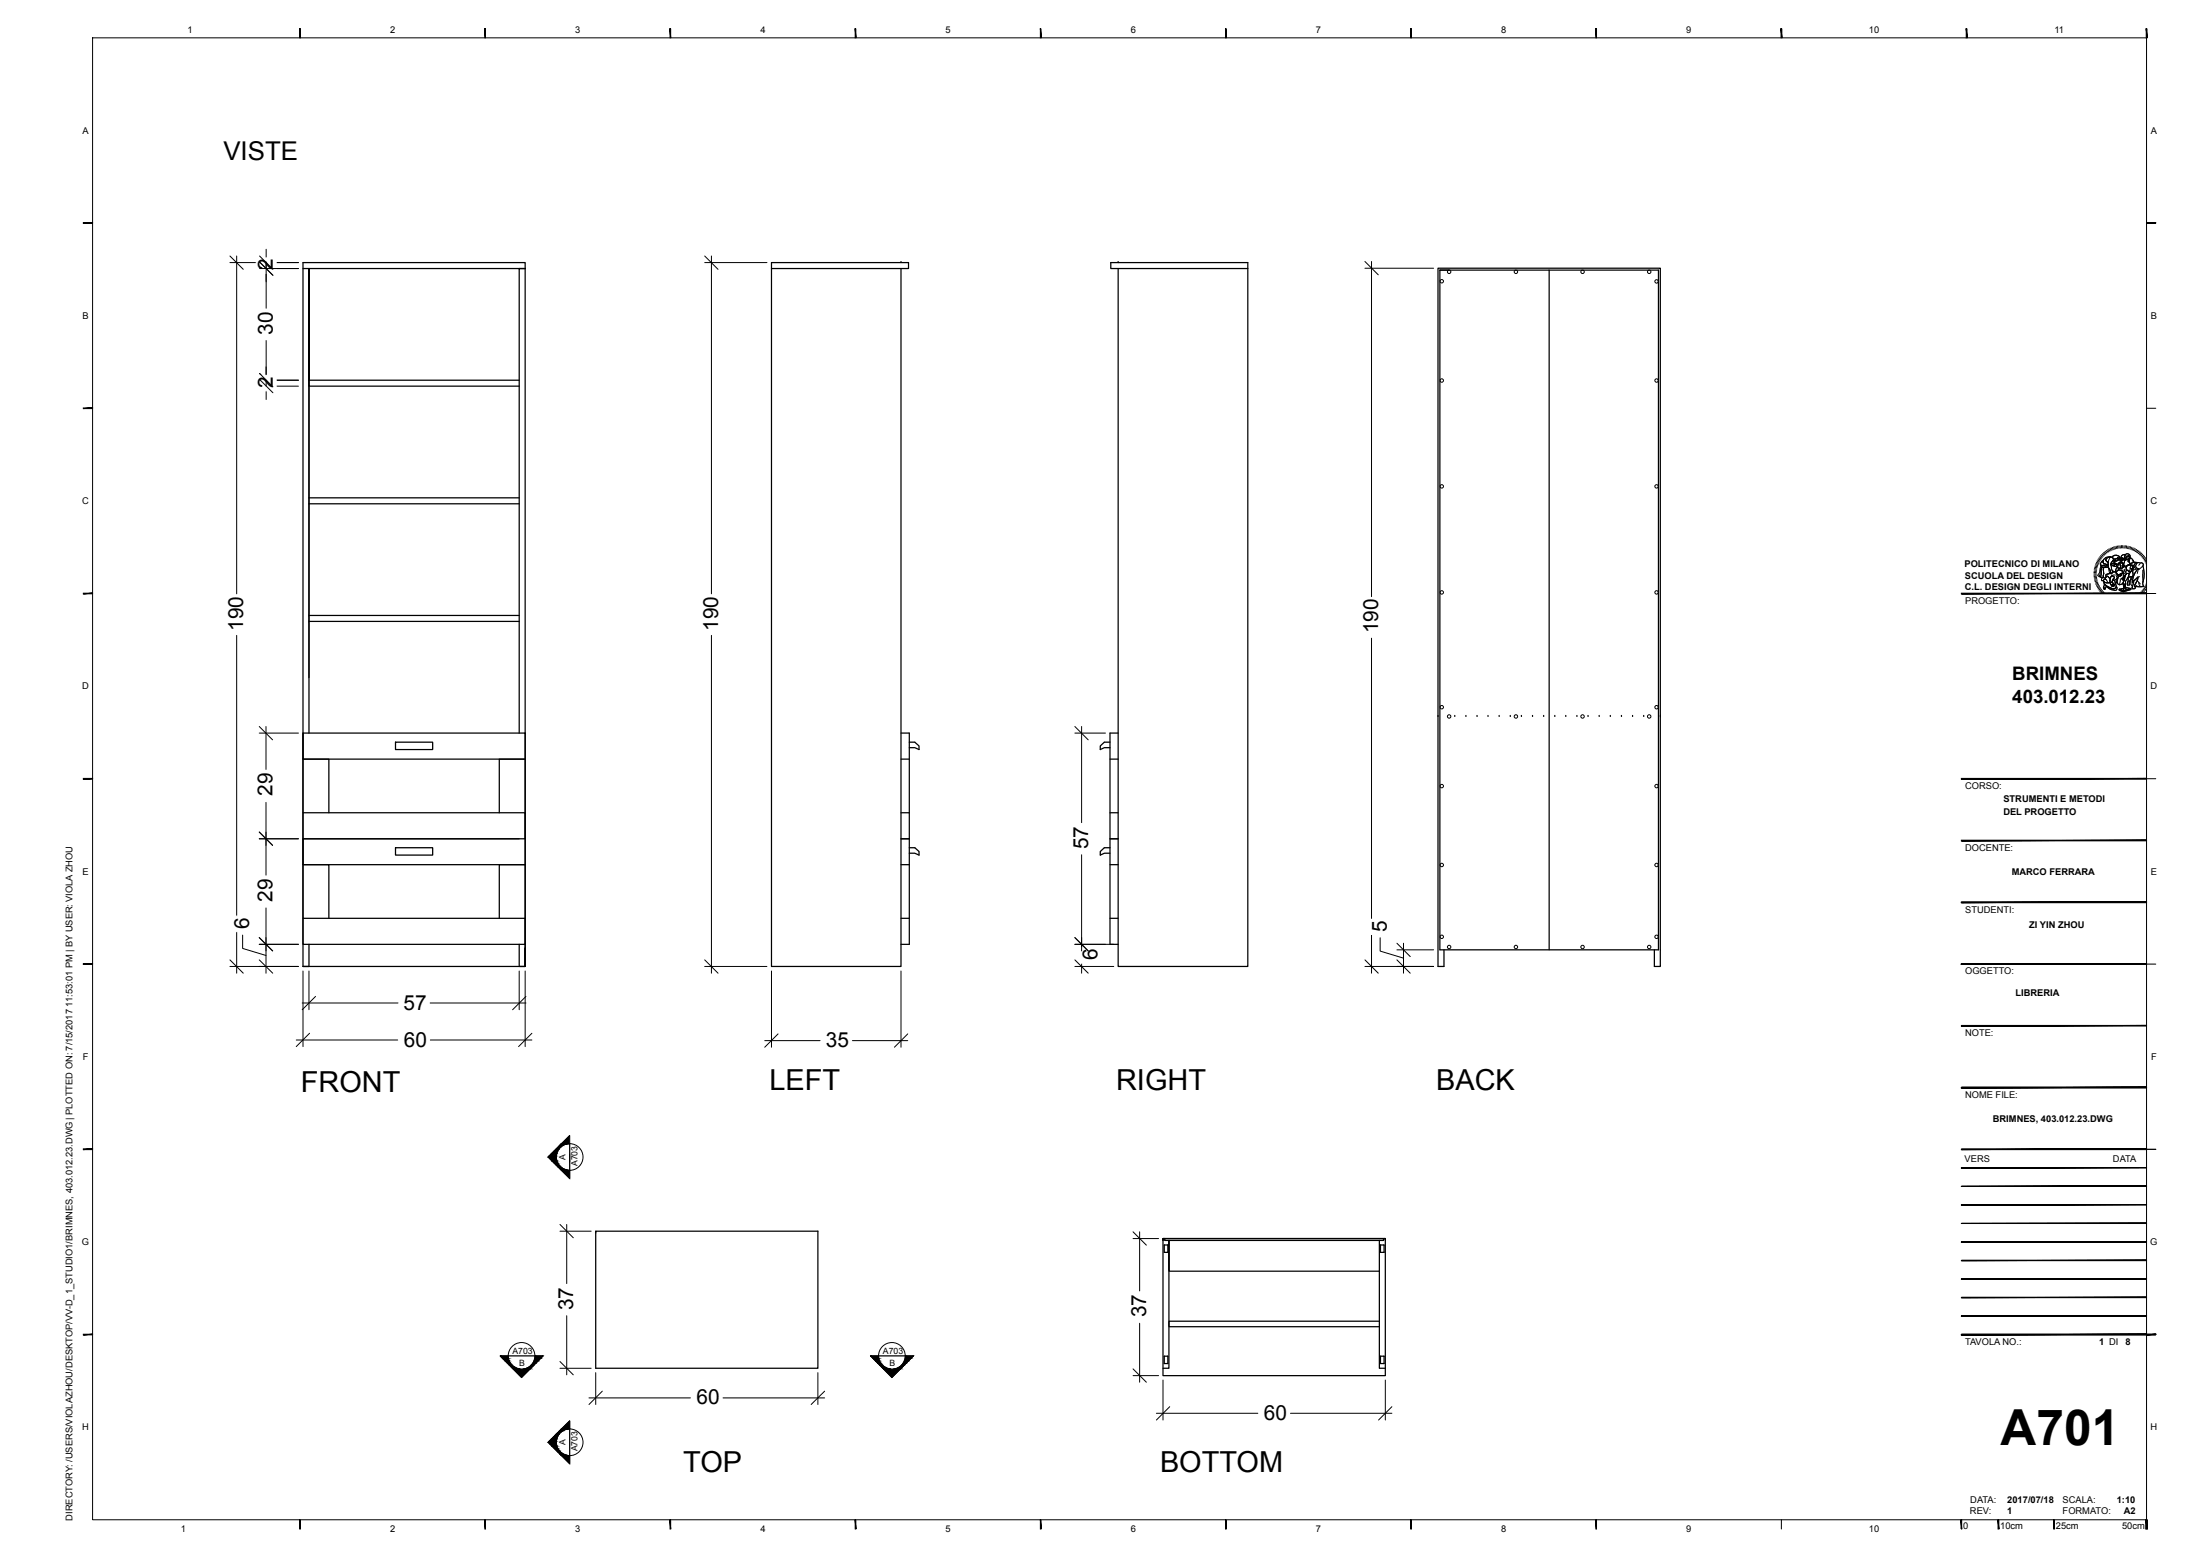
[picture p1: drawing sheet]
<svg xmlns="http://www.w3.org/2000/svg" width="594mm" height="420mm" viewBox="0 0 594 420" stroke-linecap="round" stroke-linejoin="round" font-family="sans-serif">
<g fill="none" stroke="#000" stroke-width=".34">
<path d="M81.8 70.9h60v190h-60zM81.8 72.5h60h-1.6v125.4M83.4 72.5v125.4M208.3 72.5h37v-1.6h-37v190h35v-188.4M301.9 72.5v188.4h35v-190h-37v1.6h37M388.8 72.9h59v183.5h-59zM418.3 72.9v183.5M83.4 102.6v1.6h56.8M140.2 102.6h-56.8v-30.1v110.4M83.4 134.4h56.8M83.4 136h56.8M83.4 166.1h56.8"/>
<path d="M83.4 167.7h56.8M81.8 197.9h60v28.5h-60zM81.8 197.9v7h60h-7v14.5M243.3 197.9h2.2v57h-2.2M301.9 197.9h-2.2v57h2.2M81.8 219.4h60v35.5h-60v-28.5h58.4M81.8 204.9h7v14.5M106.8 200.3h10v2h-10zM243.3 219.4h2.2M243.3 204.9h2.2M245.5 200.3h1.5l1.1 1v1l-1.1-.5h-1.5M299.7 200.3h-1.5l-1.1 1v1l1.1-.5h1.5"/>
<path d="M299.7 219.4h2.2M299.7 204.9h2.2M81.8 226.4v7h60h-7v14.5M81.8 233.4h7v14.5M106.8 228.8h10v2h-10zM243.3 226.4h2.2M243.3 233.4h2.2M245.5 228.8h1.5l1.1 1v1l-1.1-.5h-1.5M299.7 228.8h-1.5l-1.1 1v1l1.1-.5h1.5M299.7 226.4h2.2M299.7 233.4h2.2M81.8 247.9h60v13v-5"/>
<path d="M83.4 254.9v6M140.2 254.9v6M243.3 247.9h2.2M299.7 247.9h2.2M389.9 256.4v4.5h-1.6v-188.5h60v188.5h-1.6v-4.5M153.8 308.7v7.2M160.8 332.3h60v37h-60zM160.8 332.3v.5M314 334.3h60v37h-60zM314.4 336.1h.9v1.9h-.9zM315.3 336.1h.1M315.6 334.8v34.5h-1.6"/>
<path d="M315.6 334.8v8.3h56.8M315.6 334.8v8M372.4 334.8v34.5h1.6M372.7 336.1l.1 1.9h.9v-1.9M372.8 336.1h.1M372.8 336.1h.9M373.7 336.1h.1M374 334.3h-.5v.5h-59v-.5h-.5v.5v-.5h60v.5M372.4 356.6h-56.8v1.5h56.8M137.2 366h7.3M237.2 366h7.3M314.4 366.1h.9v1.9h-.9z"/>
<path d="M372.7 366.1h1v1.9h-1zM153.8 385.7v7.2"/>
</g>
<g fill="#000">
<circle cx="243.3" cy="70.9" r=".17"/>
<circle cx="301.9" cy="70.9" r=".17"/>
<circle cx="388.3" cy="193.4" r=".17"/>
<circle cx="392.8" cy="193.4" r=".17"/>
<circle cx="395.8" cy="193.4" r=".17"/>
<circle cx="398.8" cy="193.4" r=".17"/>
<circle cx="401.8" cy="193.4" r=".17"/>
<circle cx="404.8" cy="193.4" r=".17"/>
<circle cx="407.8" cy="193.4" r=".17"/>
<circle cx="410.8" cy="193.4" r=".17"/>
<circle cx="413.8" cy="193.4" r=".17"/>
<circle cx="416.8" cy="193.4" r=".17"/>
<circle cx="419.8" cy="193.4" r=".17"/>
<circle cx="422.8" cy="193.4" r=".17"/>
<circle cx="425.8" cy="193.4" r=".17"/>
<circle cx="428.8" cy="193.4" r=".17"/>
<circle cx="431.8" cy="193.4" r=".17"/>
<circle cx="434.8" cy="193.4" r=".17"/>
<circle cx="437.8" cy="193.4" r=".17"/>
<circle cx="440.8" cy="193.4" r=".17"/>
<circle cx="443.8" cy="193.4" r=".17"/>
<circle cx="448.3" cy="193.4" r=".17"/>
</g>
<g fill="none" stroke="#000" stroke-width=".27">
<path d="M25 10.2h554.6v400h-554.6zM62.1 70.9h18.5M62.1 69.1l3.6 3.6M63.9 69.1v91.2M70.1 72.5h10.5M70.1 69.1l3.6 3.6M70.1 70.7l3.6 3.6M71.9 67.3v15.9M190.3 70.9h16.8M190.3 69.1l3.6 3.6M192.1 69.1v91.2M368.5 72.4h18.6"/>
<path d="M368.5 70.6l3.6 3.6M370.3 70.6v90.4M71.9 91.9v15.9M70.1 102.6h10.5M70.1 100.8l3.6 3.6M70.1 104.2h10.5M70.1 102.4l3.6 3.6M579.6 110.2h2.5M565.3 154.5l.7 .1M565.3 154.9h.7M565.4 154.2h.7M565.4 153.8l.7 .1"/>
<path d="M565.5 153.5l.6 .1M565.6 153.1l.6 .2M565.6 152.8l.7 .2M565.8 152.5l.6 .2M565.9 152.1l.6 .3M566 151.8l.7 .3M566 155.2h-.7M566.1 155.5l-.7 .1M566.1 155.9l-.7 .1M566.1 156.2l-.6 .1M566.2 151.4l.6 .4M566.2 156.5l-.6 .1"/>
<path d="M566.3 156.8l-.7 .2M566.4 151.1l.5 .4M566.4 157.2l-.6 .2M566.5 157.4l-.7 .3M566.5 150.8l.6 .4M566.6 157.7l-.6 .3M566.7 150.5l.6 .4M566.8 158l-.7 .3M566.9 158.3l-.6 .3M566.9 150.3l.6 .4M567.1 158.6l-.6 .4M567.2 150l.5 .4"/>
<path d="M567.2 152.6h.7a.88 .88 0 0 0 1.3-.1l.1 .6h-.7a1.19 1.19 0 0 1-1.4-.4zM567.2 152.5l.1 .5M567.2 158.9l-.5 .4M567.4 153l-.3 .8-.1 1.2-.3 .5 .4 .3M567.4 149.7l.5 .5M567.5 159.1l-.6 .5M567.5 151.5l.4-.2-.1 .3a.82 .82 0 0 0 1 .8l.3 .1-.5 .3-.5-.2-.5 .1a.52 .52 0 0 1-.5-.5 .52 .52 0 0 1 .3-.6zM567.6 153.1h.5l-.2 .6 .1 1.2-.1 1h-.1a.44 .44 0 0 1-.6-.2 .44 .44 0 0 1 .1-.5l.1-1.6zM567.7 153.1l-.3 .4-.1 1.8a.39 .39 0 0 0 0 .6 .39 .39 0 0 0 .5 0M567.7 149.4l.4 .5M567.7 159.4l-.6 .4M567.8 151.3v.1a.92 .92 0 0 0-.6 1l.3 .3 .4-.1a.84 .84 0 0 0 1.3-.1"/>
<path d="M567.9 159.6l-.5 .5M567.9 156.6v.1a1.2 1.2 0 0 0 1.8 .5M567.9 149.2l.4 .5M568 151l.6-.5 1.3-.2a1 1 0 0 0-1.3 1.1l.6 .3v.8l-.5-.2a.73 .73 0 0 1-.9-.7zM568 153.2l.6-.1a.86 .86 0 0 1 1.1 .7l.2 .5-.1 .4-.5 .2a.54 .54 0 0 0-.6 .2 .54 .54 0 0 0 0 .7l-.2 .2a.47 .47 0 0 1-.6-.1 .47 .47 0 0 1 0-.6zM568 157l.8 .3 .9-.1 .5 .8-.2 .2 .3-.2 .2 .3-.1-.5 .3 .4-.1-.5 .4 .1-.8-.6 .3-.7a.53 .53 0 0 1 .6 .6l.1 .5a.84 .84 0 0 1-.1 1.2 .84 .84 0 0 1-1.1-.1l-1.4-.7-.5-.4zM568 157l.1 .6 .5 .4 2.2 1.1M568.1 159.9l-.5 .5M568.1 153.1l-.2 .6 .1 2.2M568.2 157.7l1.6 1a1.01 1.01 0 0 0 1.6-.4 .64 .64 0 0 1 0 .9 .64 .64 0 0 1-.9 0l-1-.3a.67 .67 0 0 0-.6-.5 .67 .67 0 0 0-.6 .4h.2l-.1 .3a.44 .44 0 0 1-.4-.7zM568.2 149l.4 .5M568.2 157.7l-.1 .3a.55 .55 0 0 0-.2 .6 .55 .55 0 0 0 .5 .5l-.1-.3a.44 .44 0 0 1 .4-.4 .44 .44 0 0 1 .5 .3l1 .5a.97 .97 0 0 0 1.4-.2l-.2-.7"/>
<path d="M568.4 156.1a.52 .52 0 0 0-.8-.1 .52 .52 0 0 0 .1 .8 .73 .73 0 0 1 .7-.4 .73 .73 0 0 1 .6 .5h.1M568.5 148.8l.4 .5M568.6 155.8l.4-.3 .4 .4a.52 .52 0 0 1 .3 .8v.5a1.22 1.22 0 0 1-1.8-.5l.7-.3-.2-.3zM568.6 155.1l1.2-.4 .4 .2 .1-.5 .5-.1 .5 .2 .3 .3a.97 .97 0 0 1 .3 1 .97 .97 0 0 1-.8 .7 .33 .33 0 0 1-.5 0 .33 .33 0 0 1 .3-.5 .52 .52 0 0 0-.4-.5 .52 .52 0 0 0-.6 .3l-.2 .4-.6-.6h-.4zM568.7 150.8a1.01 1.01 0 0 1 1.1-.5 1.01 1.01 0 0 1 .8 .9l-.3 .4a1.03 1.03 0 0 0-.2 1.5 1.07 1.07 0 0 0 .7 1.3h-.5l-.1 .3a.28 .28 0 0 1-.4 0 .28 .28 0 0 1 .1-.4l-.6-1.1-.1-1.5-.3-.1a.43 .43 0 0 1-.2-.8zM568.8 148.6l.4 .5M568.9 155.5l.8 .7M569 155.5l-.5 .5 .1 .4M569.1 148.3l.3 .6M569.2 153.1l-1.9-.1-.3 .4a2.16 2.16 0 0 1-.6 1.8l.3 .3M569.4 148.2l.3 .6M569.4 153.4l.2 1.4"/>
<path d="M569.6 150.7l-.4 .8v1.2l.7 1.6-.2 .4 .5 .1a.41 .41 0 0 1 .1-.4 .41 .41 0 0 1 .5 0l-.1-.1a1.11 1.11 0 0 1-.7-1.4 1.45 1.45 0 0 1 .6-1.7 .87 .87 0 0 0-1.2-.9l-.9 .2-.6 .6-.1 .5a.81 .81 0 0 0 1 .8l.3 .1M569.7 148l.3 .6M569.8 154.7l-.5 .2a.47 .47 0 0 0-.6 .1 .47 .47 0 0 0 .1 .7M569.9 150.3a1 1 0 0 0-1.3 1.1l.6 .3M570 147.9l.3 .6M570 155.5a.37 .37 0 0 1 .4-.1 .37 .37 0 0 1 .3 .2l.2 .4-.3 .1-.4 1.1 .8 .7-.4-.2 .1 .5-.3-.4 .1 .5-.2-.3-.3 .2 .2-.2-.5-.8v-1zM570.1 151.8l.4-.4 .6-.1-.1 .6-1.2 .5zM570.2 152.2l.7-.3 .3 .3-.4 .2 .2 .4a.57 .57 0 0 1-.8-.6zM570.2 152.2a.57 .57 0 0 0 .8 .6M570.3 150.4l.7-.5 .9 .1a.35 .35 0 0 1 .4 .3 .35 .35 0 0 1-.2 .4l-.4-.2-.5 .4-.6-.1M570.3 147.8l.3 .6M570.4 150.2l.4-.3h.7l.6 .2 .3 .5-.3 .1-.4-.2-.1 .2-.7 .2-.6-.5z"/>
<path d="M570.5 150.7l.7 .2 .6-.4 .1 .1a.44 .44 0 0 1-.2 .7l-.2 .2-.4-.2-.6 .1zM570.7 147.6l.2 .7M570.8 154.3v.1a1.36 1.36 0 0 1 1.1 1.2l-.1 .5-.3 .2M570.8 152.3l.9-.1-.2 .2a.36 .36 0 0 1-.2 .5 .36 .36 0 0 1-.5-.2zM570.9 156.6l.4 1.4a.73 .73 0 0 1-.2 .7 .73 .73 0 0 1-.7 .2M570.9 151.9l.3 .3M571 151.6l-.1 .3-1 .5M571 155.2l-.7 .2M571 147.5l.2 .7M571.1 151.3l-.4 .5M571.2 154.9l.7 .4M571.3 152.2h.4l-.2 .2a.36 .36 0 0 1-.2 .5 .36 .36 0 0 1-.5-.2v-.4l.5-.1-.2 .1"/>
<path d="M571.3 155.3a.69 .69 0 0 1 .2 1 .69 .69 0 0 1-1 .2M571.4 154.5l.2-.4a1.02 1.02 0 0 1 1.6 .7l-.4-.1-1 .5 .6 .3 .4-.2 .1-.3a.39 .39 0 0 0 .4-.3 .39 .39 0 0 0-.2-.5l-.6-.3-.6-.1-.5 .7h-.2v-.5l.5-.9 .2 .2h1.1l.5-.3v-.4l.6 .2 .1 1.1a.7 .7 0 0 0-.1 1l-.3 .6-.5 .3-.1 .3h-.3a.27 .27 0 0 0 .1 .3 .27 .27 0 0 0 .4-.1l-.1 .5 .3-.3-.4 1.1a1.08 1.08 0 0 1-1.5-.1l-.3-.3 .3-.7 .2-1M571.4 154.3l.6-.5 1 .3 .1 .3a.25 .25 0 0 1 .1 .4 .25 .25 0 0 1-.4-.1l-.3 .3a.48 .48 0 0 1-.6 .3 .48 .48 0 0 1-.4-.5zM571.4 147.4l.1 .7M571.4 157.2l.8 .6M571.6 151.2v.1M571.6 150.8l.3 .2M571.7 156.5v1M571.7 153.1l-.4 .5-.1 .8M571.7 147.4l.1 .7M571.7 150.9v.1M571.8 155.2l1.2-.5-.2 .6-.4 .2-.5-.1z"/>
<path d="M571.8 156l-.1 .6-.6 .8M572 152l.3-.3h.6l.6 .8a.27 .27 0 0 1 0 .4 .27 .27 0 0 1-.4 .1l.2-.7-.2-.4a.44 .44 0 0 0-.7 0 .44 .44 0 0 0 .1 .6v.1a.42 .42 0 0 1 .1 .5 .42 .42 0 0 1-.4 .3v-.1a.38 .38 0 0 1-.5-.2 .38 .38 0 0 1 .2-.5zM572.1 151.1l.7-.2a.25 .25 0 0 1 .3 .4 .25 .25 0 0 1-.4 .1zM572.1 150.7l-.2 .6-.4 .2-.4-.2-.6 .1M572.1 147.3l.1 .7M572.2 159.1l1.9-.5 1.2 .2-2 .6zM572.2 159.1l1.1 .3v.3l-1.1-.3zM572.4 151.8l.7 .1 .2 .6a.64 .64 0 0 1-.1 .6 .64 .64 0 0 1-.7 .2v-.6l-.2-.6zM572.4 147.3l.1 .7M572.5 156.2l-.3 1.6 1.1-.2M572.5 150.9v-.2l.4-.2 .5 .4-.3 .3M572.5 155.3v.1"/>
<path d="M572.5 150.6l.5-.1 .3 .6-.2 .1-.1-.3h-.5zM572.6 155l.1 .1M572.6 155.2l.1 .1M572.7 155l-.1 .1M572.7 152.1h.1M572.7 152l-.1 .2M572.8 147.2v.7M572.8 156.1l.4 .1 .2-.6 .4-.1-.5 1.3 .1-.5-.3 .1zM572.9 151l-.5-.1-.3 .2h.2a.41 .41 0 0 0 .4 .3 .41 .41 0 0 0 .4-.3l-.2-.3v.3M572.9 153.4v.7M573 154.8l-.2 .5-.3 .2-.6-.3M573 151.9l.2 .3-.1 .1"/>
<path d="M573.1 152.1l-.1-.2a.43 .43 0 0 0-.6 0 .43 .43 0 0 0 .1 .6 .51 .51 0 0 1-.1 .9 .51 .51 0 0 1-.8-.4l.7-1.3h.7l.4 .8a.28 .28 0 0 1 .2 .4 .28 .28 0 0 1-.5 0v-.1M573.1 147.2v.7M573.2 152.4l-.2 .1M573.2 152.2l.1 .5h-.8M573.2 153l-.2 .3h-.5M573.3 159.4l2-.6v.3l-2 .6zM573.3 159.4v.3M573.3 151.1l.2-.1 .1 .4-.2 .8M573.4 155.6h.1M573.4 156.2l-.1 .5 .3-.2M573.4 150.6l.2 .5M573.5 152.6l-.2-.4a1.04 1.04 0 0 0 .2-1.2l-.2 .1-.2-.5a.46 .46 0 0 1-.4-.5 .46 .46 0 0 1 .6-.4 .3 .3 0 0 1 .5 0 .3 .3 0 0 1-.1 .5v1.1l.2-.1v-.5a.42 .42 0 0 0 .3 .4 .42 .42 0 0 0 .5-.2l-.1 .7 .2-.2 .4 .7-1.1 .7"/>
<path d="M573.5 147.3v.7M573.6 156l-.2 .2-.1-.2M573.6 153.6l-.2 1.4M573.6 152.9l.4 .2M573.6 157.7l.2-.1 .1 1.2-.2-.7-.4 .7zM573.7 154.8l-.4 .4v.4M573.8 149.8a.76 .76 0 0 1 .8-.3 .76 .76 0 0 1 .6 .6l-.3 1.3-.2 .2 .3-1.1a.31 .31 0 0 0-.2-.4 .31 .31 0 0 0-.4 .1l-.3 .1-.2 .9-.2 .1-.1-.9zM573.8 155.5l-.4 .1-.2 .6-.3-.1a.25 .25 0 0 0 .1 .3 .25 .25 0 0 0 .3-.1M573.8 149.8l.6-.4a1.11 1.11 0 0 1 .5 1.8l-.2 .4 .3-1.1a.37 .37 0 0 0-.2-.4 .37 .37 0 0 0-.5 0l-.2 .2-.2 .9-.2 .1-.1-.9zM573.8 153.7l-.4 .9M573.8 147.3v.7M573.9 149.7l-.8 .1-.4 .3v.4"/>
<path d="M574 150.7l.2 .4 .5-.2M574.1 152.8l.2-.1a1.04 1.04 0 0 1 1.2-.2v.1a.58 .58 0 0 1 .7 .3 .58 .58 0 0 1-.3 .8l-.1 .1a.89 .89 0 0 1-1.5 0l-.3-.5zM574.1 150.2h.3a.32 .32 0 0 1 .4-.1 .32 .32 0 0 1 .2 .4l-.3 .4a.42 .42 0 0 1-.5 .2 .42 .42 0 0 1-.3-.4zM574.1 154.8l.9-.1-.7 1.6a1.49 1.49 0 0 0-.5 1.4h-.2l-.2 .6-.1-1.1zM574.1 150.5h.3M574.1 154.8l-.9 2.6 .2 .9 .4-.7 .2 1.4-.3-.9-.4 1.1 .1-.9M574.2 147.3l-.1 .7M574.2 150.5h.1M574.2 150.9l.1 .1M574.2 153.8l-.3 .5 .2 .5 1-.1 .4-.6M574.3 150.8h.1M574.6 150.6l.2 .1"/>
<path d="M574.6 147.4l-.2 .7M574.7 155.8l.7-.1-.5 1.6a.33 .33 0 0 1 0 .5 .33 .33 0 0 1-.4 0 .33 .33 0 0 1-.1-.4zM574.7 150.7h.1M574.8 151.5l.4 .6M574.9 153.9v.1M574.9 152.4l1.1-.6h.8l-.7 1zM574.9 147.5l-.2 .6M575 154.7l-.7 1.6a1.2 1.2 0 0 0-.4 1.3l-.1 .1M575 150.5a1.21 1.21 0 0 1 1 1.1l.3 .2h-.2a.72 .72 0 0 1-1.1 .1l-.2-.5zM575 153.9h-.3M575.1 150.5l.5 .3 .4 .7M575.1 154.2h-.1"/>
<path d="M575.2 147.6l-.1 .6M575.3 158.8v.3l-2 .6-1.1-.3v-.3M575.4 155.7l-.5 1.6a.35 .35 0 0 1 .1 .5 .35 .35 0 0 1-.6 .1 .35 .35 0 0 1 0-.5l.2-1.6M575.6 153.8h.3l-.1 .8a.81 .81 0 0 1 0 .9 .81 .81 0 0 1-.9 .3h-.3l.4-1.1zM575.6 147.7l-.2 .6M575.7 153.6l-.1 .3M575.7 152.6h.3l.2 .4M575.7 151.4l.6 .4M575.8 155.7l-1.2 .1M575.8 157l-.1 .3 .3 .1M575.9 153.8v1.3l-.2 1a1.71 1.71 0 0 0 0 2.2h.1M575.9 147.8l-.2 .7"/>
<path d="M576.1 156.8l1.1-1-.3 1.3a1.24 1.24 0 0 0-.4 1.4 .42 .42 0 0 1-.7 .3 .42 .42 0 0 1 0-.7zM576.1 152.8a1.05 1.05 0 0 1 .6-.9 1.05 1.05 0 0 1 1.1 .1 .57 .57 0 0 1 .8 .2 .57 .57 0 0 1-.2 .8l-.3 .2a1.09 1.09 0 0 1-1.9-.2M576.2 153l-.4 .6a.68 .68 0 0 1-.8 .6l-.2 .1-.2-.2a.79 .79 0 0 1-.4-1.1 .79 .79 0 0 1 1.1-.3l-.2 .9h.3l.4-.4v-.5l-.7-.3-.7 .2-.3 .3v.4M576.2 154.6l.1 .5M576.3 148l-.3 .6M576.6 148.1l-.3 .6M576.6 153.7l-.8 .1M576.7 158l.6 .4M576.9 151.8l-1.1 .1-.9 .5M576.9 148.3l-.3 .6M577.1 156.7l.8 .9M577.1 153.7a6.4 6.4 0 0 0-1.4 3.5l1.5-1.4 .5-.1"/>
<path d="M577.2 151.8l.5 .1a.73 .73 0 0 1 1 .6l-.2 .3 .3 1.2 .1 1.8a3.1 3.1 0 0 0-.2 2.4l.1 .1h-1.9a.45 .45 0 0 1-.6-.2 .45 .45 0 0 1 .3-.6l.6-1.1v-.6l-1.5 1.3a5.8 5.8 0 0 1 1.5-3.4l.4-.1a.93 .93 0 0 1-1-.7 .93 .93 0 0 1 .6-1.1zM577.2 151.9a.91 .91 0 0 0-.6 1 .91 .91 0 0 0 1 .7M577.2 148.5l-.4 .6M577.2 155.8l-.3 1.3a1.15 1.15 0 0 0-.3 1.5 .43 .43 0 0 1-.5 .3 .43 .43 0 0 1-.4-.4l.4-1.7M577.3 153.7l-.2 1.1M577.4 157.2l.3 .8 .4 .4M577.5 148.7l-.4 .5M577.7 152.3l-.3 .3M577.8 148.9l-.4 .5M577.8 160l.5 .5M578 149.2l-.4 .5M578 159.8l.5 .4"/>
<path d="M578.3 159.5l.5 .5M578.3 149.4l-.5 .5M578.5 159.3l.5 .4M578.5 153.9l.1 3.3M578.5 149.6l-.4 .5M578.6 152.8l.1 .3a10.4 10.4 0 0 1-.1 4.6l.2 .6h-2.4M578.7 159l.5 .4M578.8 149.9l-.5 .4M578.8 158.8l.6 .3M579 150.2l-.5 .4M579 158.5l.6 .3M579.2 158.2l.6 .3"/>
<path d="M579.2 150.5l-.5 .3M579.3 157.9l.6 .3M579.4 150.8l-.5 .3M579.4 157.6l.7 .3M579.6 157.3l.6 .2M579.6 151.1l-.5 .3M579.7 157l.6 .2M579.8 156.7l.6 .2M579.8 151.4l-.6 .3M579.9 156.3l.6 .2M579.9 156.1h.7M579.9 151.7l-.5 .3"/>
<path d="M579.9 155.7l.7 .1M580 155.1l.7 .1M580 155.4l.7 .1M580.1 152l-.6 .3M580.2 152.4l-.6 .2M580.3 152.7l-.6 .2M580.5 153l-.7 .2M580.5 153.4l-.6 .1M580.6 153.7l-.7 .1M580.6 154.1h-.7M580.7 154.8h-.7M580.7 154.4l-.7 .1"/>
<path d="M63.9 171.5v91.2M192.1 171.5v91.2M370.3 172.3v90.4M568.3 160.1l-.4 .5M568.6 160.3l-.5 .5M568.8 160.5l-.4 .5M569.1 160.7l-.4 .6M569.4 160.9l-.4 .6M569.7 161l-.4 .6M570 161.2l-.3 .6M570.3 161.3l-.3 .6M570.5 161.4l-.2 .7"/>
<path d="M570.8 161.6l-.2 .6M571.1 161.6l-.1 .7M571.5 161.7l-.2 .7M571.8 161.8l-.2 .6M572.1 161.9l-.1 .6M572.5 161.9l-.1 .6M572.7 161.9v.7M573.1 161.9v.7M573.4 161.9l.1 .7M573.7 161.9l.1 .6M574.1 161.8v.7M574.4 161.8l.1 .6"/>
<path d="M574.7 161.7l.2 .7M575 161.6l.2 .7M575.3 161.5l.2 .6M575.6 161.4l.3 .6M575.9 161.3l.3 .6M576.2 161.1l.3 .6M576.5 161l.4 .6M576.8 160.8l.4 .5M577.1 160.6l.3 .6M577.3 160.4l.4 .6M577.6 160.2l.4 .5M579.6 160.2h2.5"/>
<path d="M70 197.9h10.6M70 196.1l3.6 3.6M71.8 196.1v11.6M290.2 197.9h8.3M290.2 196.1l3.6 3.6M292 196.1v25.9M71.8 216.6v19.6M579.6 210.2h2.5M70 226.4h10.6M70 224.6l3.6 3.6M292 230.7v32M62.1 259.1l3.6 3.6"/>
<path d="M65.5 252.4v3.6l6.3 1.9M70 254.9h10.6M70 259.1l3.6 3.6M71.8 245.1v17.6M73.6 256.7l-3.6-3.6 3.6 3.6M190.3 259.1l3.6 3.6M290.2 254.9h10.5M290.2 259.1l3.6 3.6M290.2 253.1l3.6 3.6M368.5 259.1l3.6 3.6M372.6 253.1v3.6l6.3 1.9M377.2 256.4h9.9"/>
<path d="M377.2 254.6l3.6 3.6M377.2 259.1l3.6 3.6M378.9 254.6v8.1M62.1 260.9h18.5M81.6 270.7h25.9M81.8 262.1v20.4M83.4 262.1v10.5M83.6 278.9l-3.6 3.6M85.2 269l-3.6 3.6M116.1 270.7h25.9M140.2 262.1v10.5M141.8 262.1v20.4"/>
<path d="M142 269l-3.6 3.6M143.6 278.9l-3.6 3.6M190.3 260.9h16.8M208.3 262.1v20.6M210.1 279.1l-3.6 3.6M243.3 262.1v20.6M245.1 279.1l-3.6 3.6M290.2 260.9h10.5M368.5 260.9h18.6M579.6 260.2h2.5M80 280.7h27.4M116.2 280.7h27.4"/>
<path d="M206.5 280.9h14.9M230.1 280.9h15M153.8 306.5l-5.8 5.8 5.8 5.8v-2.2M153.8 311.5v2.2M579.6 310.2h2.5M151.2 332.3h8.4M151.2 330.5l3.6 3.6M153 330.5v16M305.9 334.3h6.9M305.9 332.5l3.6 3.6M307.7 332.5v16M153 355.1v16"/>
<path d="M307.7 357.2v15.9M137.2 366h-2.2l5.8 5.8 5.9-5.8h-2.2M151.2 369.3h8.4M151.2 367.5l3.6 3.6M159 377.3h27.4M160.8 370.5v8.6M162.6 375.5l-3.6 3.6M195.2 377.3h27.5M220.8 370.5v8.6M222.7 375.5l-3.7 3.6M237.2 366h-2.2l5.8 5.8 5.9-5.8h-2.2M305.9 371.3h6.9"/>
<path d="M305.9 369.5l3.6 3.6M314 372.5v10.8M315.8 379.7l-3.6 3.6M374 372.5v10.8M375.8 379.7l-3.6 3.6M579.6 360.2h2.5M153.8 385.7v-2.2l-5.8 5.8 5.8 5.8v-2.2M312.2 381.5h27.4M348.4 381.5h27.4M481 410.2v2.5M579.6 410.2v2.5"/>
<circle cx="389.3" cy="75.9" r=".47"/>
<circle cx="391.3" cy="73.4" r=".47"/>
<circle cx="409.3" cy="73.4" r=".47"/>
<circle cx="427.3" cy="73.4" r=".47"/>
<circle cx="445.3" cy="73.4" r=".47"/>
<circle cx="447.3" cy="76" r=".47"/>
<circle cx="389.3" cy="102.7" r=".47"/>
<circle cx="447.3" cy="102.7" r=".47"/>
<circle cx="389.3" cy="131.3" r=".47"/>
<circle cx="447.3" cy="131.3" r=".47"/>
<circle cx="389.3" cy="159.9" r=".47"/>
<circle cx="447.3" cy="159.9" r=".47"/>
<circle cx="389.3" cy="190.9" r=".47"/>
<circle cx="391.3" cy="193.4" r=".47"/>
<circle cx="409.3" cy="193.4" r=".47"/>
<circle cx="427.3" cy="193.4" r=".47"/>
<circle cx="445.3" cy="193.4" r=".47"/>
<circle cx="447.3" cy="190.9" r=".47"/>
<circle cx="389.3" cy="212.2" r=".47"/>
<circle cx="447.3" cy="212.2" r=".47"/>
<circle cx="389.3" cy="233.5" r=".47"/>
<circle cx="447.3" cy="233.5" r=".47"/>
<circle cx="389.3" cy="252.9" r=".47"/>
<circle cx="391.3" cy="255.6" r=".47"/>
<circle cx="409.3" cy="255.6" r=".47"/>
<circle cx="427.3" cy="255.6" r=".47"/>
<circle cx="445.3" cy="255.6" r=".47"/>
<circle cx="447.3" cy="252.9" r=".47"/>
<circle cx="153.8" cy="312.3" r="3.6"/>
<circle cx="140.8" cy="366" r="3.6"/>
<circle cx="240.8" cy="366" r="3.6"/>
<circle cx="153.8" cy="389.3" r="3.6"/>
</g>
<g fill="#fff" stroke="#fff" stroke-width=".27">
<path d="M554.6 160.2l30.7 4.3h-30.7z"/>
<path d="M554.6 160.2h25l5.7 4.3z"/>
<path d="M579.6 145.7h5.7l-5.7 14.5z"/>
<path d="M585.3 145.7v18.8l-5.7-4.3z"/>
<path d="M150.3 347.4v6.9h5.4zM150.3 347.4h5.4v6.9z"/>
<path d="M305 349.3v6.9h5.5zM305 349.3h5.5v6.9z"/>
<path d="M61.2 161.2v9.4h5.4zM61.2 161.2h5.4v9.4z"/>
<path d="M189.3 161.2v9.4h5.5zM189.3 161.2h5.5v9.4z"/>
<path d="M367.6 161.9v9.4h5.4zM367.6 161.9h5.4v9.4z"/>
<path d="M291.8 255.8v4.2h5.5zM291.8 255.8h5.5v4.2z"/>
<path d="M289.3 222.9v6.9h5.4zM289.3 222.9h5.4v6.9z"/>
<path d="M340.5 378.8v5.4l7-5.4zM340.5 384.2l7-5.4v5.4z"/>
<path d="M187.3 374.6v5.4l7-5.4zM187.3 380l7-5.4v5.4z"/>
<path d="M69.2 69.6v4.2h5.4zM69.2 69.6h5.4v4.2z"/>
<path d="M69.2 84.1v6.9h5.4zM69.2 84.1h5.4v6.9z"/>
<path d="M69.2 101.3v4.2h5.4zM69.2 101.3h5.4v4.2z"/>
<path d="M62.8 247.3v4.2h5.4zM62.8 247.3h5.4v4.2z"/>
<path d="M69.1 237.1v7h5.4zM69.1 237.1h5.4v7z"/>
<path d="M69.1 208.6v7.1h5.4zM69.1 208.6h5.4v7.1z"/>
<path d="M108.3 278v5.4l7-5.4zM108.3 283.4l7-5.4v5.4z"/>
<path d="M108.4 268v5.5l6.9-5.5zM108.4 273.5l6.9-5.5v5.5z"/>
<path d="M222.3 278.2v5.4l7-5.4zM222.3 283.6l7-5.4v5.4z"/>
<path d="M369.9 248.1v4.1h5.4zM369.9 248.1h5.4v4.1z"/>
</g>
<g fill="#000" stroke="#000" stroke-width=".27">
<path d="M148 312.3l2.2 .3h-1.9zM148 312.3h2.2v.3zM148.3 312l1.9 .3h-2.2zM148.3 312h1.9v.3zM148.3 312.6l2 .7h-1.4zM148.3 312.6h1.9l.1 .7zM148.9 311.3l1.3 .7h-1.9zM148.9 311.3h1.4l-.1 .7zM148.9 313.3l1.7 .6h-1zM148.9 313.3h1.4l.3 .6zM149.6 310.7l.7 .6h-1.4zM149.6 310.7h1l-.3 .6z"/>
<path d="M149.6 313.9l1.3 .6h-.8zM149.6 313.9h1l.3 .6zM150.1 310.1l.5 .6h-1zM150.1 310.1h.8l-.3 .6zM150.1 314.5l1.3 .5h-.8zM150.1 314.5h.8l.5 .5zM150.1 310.1l.5-.5 .3 .5zM150.6 309.6h.8l-.5 .5zM150.6 315l1.3 .4h-.8zM150.6 315h.8l.5 .4zM151.1 309.2l.3 .4h-.8zM151.1 309.2h.8l-.5 .4z"/>
<path d="M151.1 315.4l1.4 .3h-1.1zM151.1 315.4h.8l.6 .3zM151.4 308.9l.5 .3h-.8zM151.4 308.9h1.1l-.6 .3zM151.4 315.7l1.7 .2h-1.6zM151.4 315.7l1.7 .2zM151.4 308.9l.1-.2 1 .2zM151.5 308.7h1.6l-.6 .2zM151.5 315.9h2.3zM151.5 308.7h1.6zM151.6 308.7h2.2zM151.6 315.9h2.2v2.2z"/>
<path d="M151.6 308.7l2.2-2.2v2.2zM135 366l2.3 .7h-1.6zM135 366h2.2l.1 .7zM135.7 366.7l1.7 .6h-1.1zM135.7 366.7h1.6l.1 .6zM136.3 367.3l1.4 .6h-.8zM136.3 367.3h1.1l.3 .6zM136.9 367.9l1.3 .5h-.8zM136.9 367.9h.8l.5 .5zM137.4 368.4l1.3 .5h-.8zM137.4 368.4h.8l.5 .5zM137.9 368.9l1.3 .3h-1z"/>
<path d="M137.9 368.9h.8l.5 .3zM138.2 369.2l1.6 .3h-1.3zM138.2 369.2h1l.6 .3zM138.5 369.5l2 .1zM138.6 369.6h4.5l-2.3 2.2zM141.2 369.6h1.9zM141.8 369.5h1.4zM141.8 369.5l.6-.3 .8 .3zM142.4 369.2h1l-.2 .3zM142.4 369.2l.6-.3 .4 .3zM143 368.9h.8l-.4 .3zM143.5 368.4l.3 .5h-.8z"/>
<path d="M143.5 368.4h.7l-.4 .5zM143.9 367.9l.3 .5h-.7zM143.9 367.9h.9l-.6 .5zM144.2 367.3l.6 .6h-.9zM144.2 367.3h1.2l-.6 .6zM144.4 366.7l1 .6h-1.2zM144.4 366.7h1.6l-.6 .6zM144.5 366l1.5 .7h-1.6zM144.5 366h2.2l-.7 .7zM235 366l2.3 .7h-1.6zM235 366h2.2l.1 .7zM235.7 366.7l1.8 .6h-1.2z"/>
<path d="M235.7 366.7h1.6l.2 .6zM236.3 367.3l1.5 .6h-.9zM236.3 367.3h1.2l.3 .6zM236.9 367.9l1.2 .5h-.7zM236.9 367.9h.9l.3 .5zM237.4 368.4l1.3 .5h-.8zM237.4 368.4h.7l.6 .5zM237.9 368.9l1.3 .3h-1zM237.9 368.9h.8l.5 .3zM238.2 369.2l1.6 .3h-1.3zM238.2 369.2h1l.6 .3zM238.5 369.5l2 .1z"/>
<path d="M238.6 369.6h4.5l-2.3 2.2zM241.2 369.6h1.9zM241.8 369.5h1.4zM241.8 369.5l.7-.3 .7 .3zM242.5 369.2h.9l-.2 .3zM242.5 369.2l.5-.3 .4 .3zM243 368.9h.8l-.4 .3zM243 368.9l.5-.5 .3 .5zM243.5 368.4h.7l-.4 .5zM243.9 367.9l.3 .5h-.7zM243.9 367.9h.9l-.6 .5zM244.2 367.3l.6 .6h-.9z"/>
<path d="M244.2 367.3h1.1l-.5 .6zM244.4 366.7l.9 .6h-1.1zM244.4 366.7h1.6l-.7 .6zM244.5 366l1.5 .7h-1.6zM244.5 366h2.2l-.7 .7zM148 389.3l2.2 .3h-1.9zM148 389.3h2.2v.3zM148.3 389l1.9 .3h-2.2zM148.3 389h1.9v.3zM148.3 389.6l2 .7h-1.4zM148.3 389.6h1.9l.1 .7zM148.9 388.3l1.3 .7h-1.9z"/>
<path d="M148.9 388.3h1.4l-.1 .7zM148.9 390.3l1.7 .6h-1zM148.9 390.3h1.4l.3 .6zM149.6 387.7l.7 .6h-1.4zM149.6 387.7h1l-.3 .6zM149.6 390.9l1.3 .6h-.8zM149.6 390.9h1l.3 .6zM150.1 387.1l.5 .6h-1zM150.1 387.1h.8l-.3 .6zM150.1 391.5l1.3 .5h-.8zM150.1 391.5h.8l.5 .5zM150.1 387.1l.5-.5 .3 .5z"/>
<path d="M150.6 386.6h.8l-.5 .5zM150.6 392l1.3 .4h-.8zM150.6 392h.8l.5 .4zM151.1 386.2l.3 .4h-.8zM151.1 386.2h.8l-.5 .4zM151.1 392.4l1.4 .3h-1.1zM151.1 392.4h.8l.6 .3zM151.4 385.9l.5 .3h-.8zM151.4 385.9h1.1l-.6 .3zM151.4 392.7l1.7 .2h-1.6zM151.4 392.7l1.7 .2zM151.5 385.8l1 .1h-1.1z"/>
<path d="M151.5 385.8h1.6l-.6 .1zM151.5 392.9h2.3zM151.6 385.7l1.5 .1zM151.6 385.7h2.2zM151.6 392.9h2.2v2.2zM151.6 385.7l2.2-2.2v2.2z"/>
<path d="M80.9 7.7l.2 2.5v-2.5zM80.9 7.7l.2 2.5h-.2z"/>
<path d="M130.9 7.7l.2 2.5v-2.5zM130.9 7.7l.2 2.5h-.2z"/>
<path d="M180.9 7.7l.2 2.5v-2.5zM180.9 7.7l.2 2.5h-.2z"/>
<path d="M230.9 7.7l.2 2.5v-2.5zM230.9 7.7l.2 2.5h-.2z"/>
<path d="M280.9 7.7l.2 2.5v-2.5zM280.9 7.7l.2 2.5h-.2z"/>
<path d="M330.9 7.7l.2 2.5v-2.5zM330.9 7.7l.2 2.5h-.2z"/>
<path d="M380.9 7.7l.2 2.5v-2.5zM380.9 7.7l.2 2.5h-.2z"/>
<path d="M430.9 7.7l.2 2.5v-2.5zM430.9 7.7l.2 2.5h-.2z"/>
<path d="M480.9 7.7l.2 2.5v-2.5zM480.9 7.7l.2 2.5h-.2z"/>
<path d="M530.9 7.7l.2 2.5v-2.5zM530.9 7.7l.2 2.5h-.2z"/>
<path d="M579.5 7.7l.2 2.5v-2.5zM579.5 7.7l.2 2.5h-.2z"/>
<path d="M22.5 60.3h2.5v-.2zM22.5 60.1h2.5l-2.5 .2z"/>
<path d="M579.6 60.3h2.5v-.2zM579.6 60.1h2.5l-2.5 .2z"/>
<path d="M22.5 110.3h2.5v-.2zM22.5 110.1h2.5l-2.5 .2z"/>
<path d="M22.5 160.3h2.5v-.2zM22.5 160.1h2.5l-2.5 .2z"/>
<path d="M529.6 160.3h50v-.2zM529.6 160.1h50l-50 .2z"/>
<path d="M22.5 210.3h2.5v-.2zM22.5 210.1h2.5l-2.5 .2z"/>
<path d="M529.6 210.3h50v-.2zM529.6 210.1h50l-50 .2z"/>
<path d="M529.6 227h50v-.2zM529.6 226.8h50l-50 .2z"/>
<path d="M529.6 243.5v.1l50-.1zM529.6 243.6l50-.1v.1z"/>
<path d="M529.6 243.6h50v-.1zM529.6 243.5h50l-50 .1z"/>
<path d="M22.5 260.3h2.5v-.2zM22.5 260.1h2.5l-2.5 .2z"/>
<path d="M529.6 260.1v.2l50-.2zM529.6 260.3l50-.2v.2z"/>
<path d="M529.6 260.1v.2l50-.2zM529.6 260.3l50-.2v.2z"/>
<path d="M529.6 276.8v.2l50-.2zM529.6 277l50-.2v.2z"/>
<path d="M529.6 260.1v.2l50-.2zM529.6 260.3l50-.2v.2z"/>
<path d="M529.6 260.1v.2l50-.2zM529.6 260.3l50-.2v.2z"/>
<path d="M529.6 293.5v.1l50-.1zM529.6 293.6l50-.1v.1z"/>
<path d="M529.6 293.5v.1l50-.1zM529.6 293.6l50-.1v.1z"/>
<path d="M22.5 310.3h2.5v-.2zM22.5 310.1h2.5l-2.5 .2z"/>
<path d="M529.6 315.1h50zM529.6 315.3l50-.2z"/>
<path d="M529.6 310.1v.2l50-.2zM529.6 310.3l50-.2v.2z"/>
<path d="M529.6 335.2h50zM529.6 335.3l50-.1z"/>
<path d="M529.6 330.2h50zM529.6 330.3l50-.1z"/>
<path d="M529.6 325.1h50zM529.6 325.3l50-.2z"/>
<path d="M529.6 320.1h50zM529.6 320.3l50-.2z"/>
<path d="M529.6 355.1h50zM529.6 355.3l50-.2z"/>
<path d="M529.6 350.1h50zM529.6 350.3l50-.2z"/>
<path d="M529.6 345.2h50zM529.6 345.3l50-.1z"/>
<path d="M529.6 340.2h50zM529.6 340.3l50-.1z"/>
<path d="M22.5 360.3h2.5v-.2zM22.5 360.1h2.5l-2.5 .2z"/>
<path d="M529.6 360.1v.2l50-.2zM529.6 360.3l50-.2v.2z"/>
<path d="M529.6 360.1v.2l50-.2zM529.6 360.3l50-.2v.2z"/>
<path d="M579.6 360.3h2.5v-.2zM579.6 360.1h2.5l-2.5 .2z"/>
<path d="M579.6 360.3h2.5v-.2zM579.6 360.1h2.5l-2.5 .2z"/>
<path d="M80.9 410.2l.2 2.5v-2.5zM80.9 410.2l.2 2.5h-.2z"/>
<path d="M130.9 410.2l.2 2.5v-2.5zM130.9 410.2l.2 2.5h-.2z"/>
<path d="M180.9 410.2l.2 2.5v-2.5zM180.9 410.2l.2 2.5h-.2z"/>
<path d="M230.9 410.2l.2 2.5v-2.5zM230.9 410.2l.2 2.5h-.2z"/>
<path d="M280.9 410.2l.2 2.5v-2.5zM280.9 410.2l.2 2.5h-.2z"/>
<path d="M330.9 410.2l.2 2.5v-2.5zM330.9 410.2l.2 2.5h-.2z"/>
<path d="M380.9 410.2l.2 2.5v-2.5zM380.9 410.2l.2 2.5h-.2z"/>
<path d="M430.9 410.2l.2 2.5v-2.5zM430.9 410.2l.2 2.5h-.2z"/>
<path d="M529.5 410.2v2.5h.2zM529.5 410.2h.2v2.5z"/>
<path d="M539.5 410.2l.2 2.5v-2.5zM539.5 410.2l.2 2.5h-.2z"/>
<path d="M554.5 410.2l.2 2.5v-2.5zM554.5 410.2l.2 2.5h-.2z"/>
<path d="M579.4 410.2l.4 2.5v-2.5zM579.4 410.2l.4 2.5h-.4z"/>
</g>
<path d="M554.6 160.2h25v-14.5h5.7v18.8h-30.7z" fill="none" stroke="#fff" stroke-width=".27"/>
<text font-size="13.4" x="540.2" y="390">A701</text>
<g font-size="7.8">
<text x="81.3" y="294.7">FRONT</text>
<text x="207.8" y="294.2">LEFT</text>
<text x="301.3" y="294.2">RIGHT</text>
<text x="387.8" y="294.2">BACK</text>
<text x="184.5" y="397.4">TOP</text>
<text x="313.2" y="397.4">BOTTOM</text>
</g>
<text font-size="7" x="60.3" y="43.2">VISTE</text>
<g font-size="5.6">
<text x="73.7" y="73" transform="rotate(-90 73.7 73)">2</text>
<text x="73.6" y="90.3" transform="rotate(-90 73.6 90.3)">30</text>
<text x="73.7" y="104.7" transform="rotate(-90 73.7 104.7)">2</text>
<text x="65.7" y="170.2" transform="rotate(-90 65.7 170.2)">190</text>
<text x="193.9" y="170.2" transform="rotate(-90 193.9 170.2)">190</text>
<text x="372.1" y="171" transform="rotate(-90 372.1 171)">190</text>
<text x="73.6" y="214.9" transform="rotate(-90 73.6 214.9)">29</text>
<text x="293.8" y="229.2" transform="rotate(-90 293.8 229.2)">57</text>
<text x="73.6" y="243.4" transform="rotate(-90 73.6 243.4)">29</text>
<text x="67.3" y="250.8" transform="rotate(-90 67.3 250.8)">6</text>
<text x="374.4" y="251.6" transform="rotate(-90 374.4 251.6)">5</text>
<text x="296.4" y="259.2" transform="rotate(-90 296.4 259.2)">6</text>
<text x="109" y="272.5">57</text>
<text x="109" y="282.5">60</text>
<text x="223" y="282.7">35</text>
<text x="154.8" y="353.6" transform="rotate(-90 154.8 353.6)">37</text>
<text x="309.5" y="355.6" transform="rotate(-90 309.5 355.6)">37</text>
<text x="188.1" y="379.1">60</text>
<text x="341.3" y="383.3">60</text>
</g>
<g font-size="5">
<text x="543.3" y="183.4">BRIMNES</text>
<text x="543.3" y="189.6">403.012.23</text>
</g>
<g font-size="2.5">
<text x="50.7" y="9">1</text>
<text x="105.3" y="9">2</text>
<text x="155.3" y="9">3</text>
<text x="205.3" y="9">4</text>
<text x="255.3" y="9">5</text>
<text x="305.3" y="9">6</text>
<text x="355.3" y="9">7</text>
<text x="405.3" y="9">8</text>
<text x="455.3" y="9">9</text>
<text x="504.6" y="9">10</text>
<text x="554.7" y="9">11</text>
<text x="22.2" y="36.1">A</text>
<text x="580.7" y="36.1">A</text>
<text x="22.2" y="86.1">B</text>
<text x="580.7" y="86.1">B</text>
<text x="22.2" y="136.1">C</text>
<text x="580.7" y="136.1">C</text>
<text x="530.4" y="153.2">POLITECNICO DI MILANO</text>
<text x="530.5" y="156.2">SCUOLA DEL DESIGN</text>
<text x="530.5" y="159.2">C.L. DESIGN DEGLI INTERNI</text>
<text x="530.6" y="163">PROGETTO:</text>
<text x="22.2" y="186.1">D</text>
<text x="580.7" y="186.1">D</text>
<text x="530.6" y="213">CORSO:</text>
<text x="540.9" y="219.9">DEL PROGETTO</text>
<text x="540.9" y="216.4">STRUMENTI E METODI</text>
<text x="530.6" y="229.7">DOCENTE:</text>
<text x="22.2" y="236.1">E</text>
<text x="543.2" y="236.1">MARCO FERRARA</text>
<text x="580.7" y="236.1">E</text>
<text x="530.6" y="246.3">STUDENTI:</text>
<text x="547.9" y="250.5">ZI YIN ZHOU</text>
<text x="530.6" y="263">OGGETTO:</text>
<text x="544.2" y="269">LIBRERIA</text>
<text x="530.6" y="279.7">NOTE:</text>
<text x="22.3" y="286.1">F</text>
<text x="580.8" y="286.1">F</text>
<text x="530.6" y="296.3">NOME FILE:</text>
<text x="538.1" y="302.8">BRIMNES, 403.012.23.DWG</text>
<text x="530.5" y="313.6">VERS</text>
<text x="570.5" y="313.6">DATA</text>
<text x="22.1" y="336.1">G</text>
<text x="580.6" y="336.1">G</text>
<text x="530.6" y="363.1">TAVOLA NO.:</text>
<text x="566.8" y="363.1">1 DI</text>
<text x="573.9" y="363.1">8</text>
<text x="22.2" y="386.1">H</text>
<text x="580.7" y="386.1">H</text>
<text x="532" y="405.6">DATA:</text>
<text x="542" y="405.6">2017/07/18</text>
<text x="556.9" y="405.6">SCALA:</text>
<text x="571.5" y="405.6">1:10</text>
<text x="19.5" y="410.5" transform="rotate(-90 19.5 410.5)">DIRECTORY: /USERS/VIOLAZHOU/DESKTOP/VV-D_1_STUDIO1/BRIMNES, 403.012.23.DWG| PLOTTED ON: 7/15/2017 11:53:01 PM | BY USER: VIOLA ZHOU</text>
<text x="48.8" y="413.6">1</text>
<text x="105.3" y="413.6">2</text>
<text x="155.3" y="413.6">3</text>
<text x="205.3" y="413.6">4</text>
<text x="255.3" y="413.6">5</text>
<text x="305.3" y="413.6">6</text>
<text x="355.3" y="413.6">7</text>
<text x="405.3" y="413.6">8</text>
<text x="455.3" y="413.6">9</text>
<text x="504.6" y="413.6">10</text>
<text x="530.1" y="412.7">0</text>
<text x="531.9" y="408.6">REV:</text>
<text x="540.1" y="412.7">10cm</text>
<text x="542" y="408.6">1</text>
<text x="555.1" y="412.7">25cm</text>
<text x="556.9" y="408.6">FORMATO:</text>
<text x="573" y="412.7">50cm</text>
<text x="573.4" y="408.6">A2</text>
</g>
<g font-size="2.3">
<text x="152.7" y="313" transform="rotate(-90 152.7 313)">A</text>
<text x="155.9" y="314.8" transform="rotate(-90 155.9 314.8)">A703</text>
<text x="138.4" y="365.4">A703</text>
<text x="238.4" y="365.4">A703</text>
<text x="140.1" y="368.6">B</text>
<text x="240.1" y="368.6">B</text>
<text x="152.7" y="390" transform="rotate(-90 152.7 390)">A</text>
<text x="155.9" y="391.8" transform="rotate(-90 155.9 391.8)">A703</text>
</g>
</svg>
